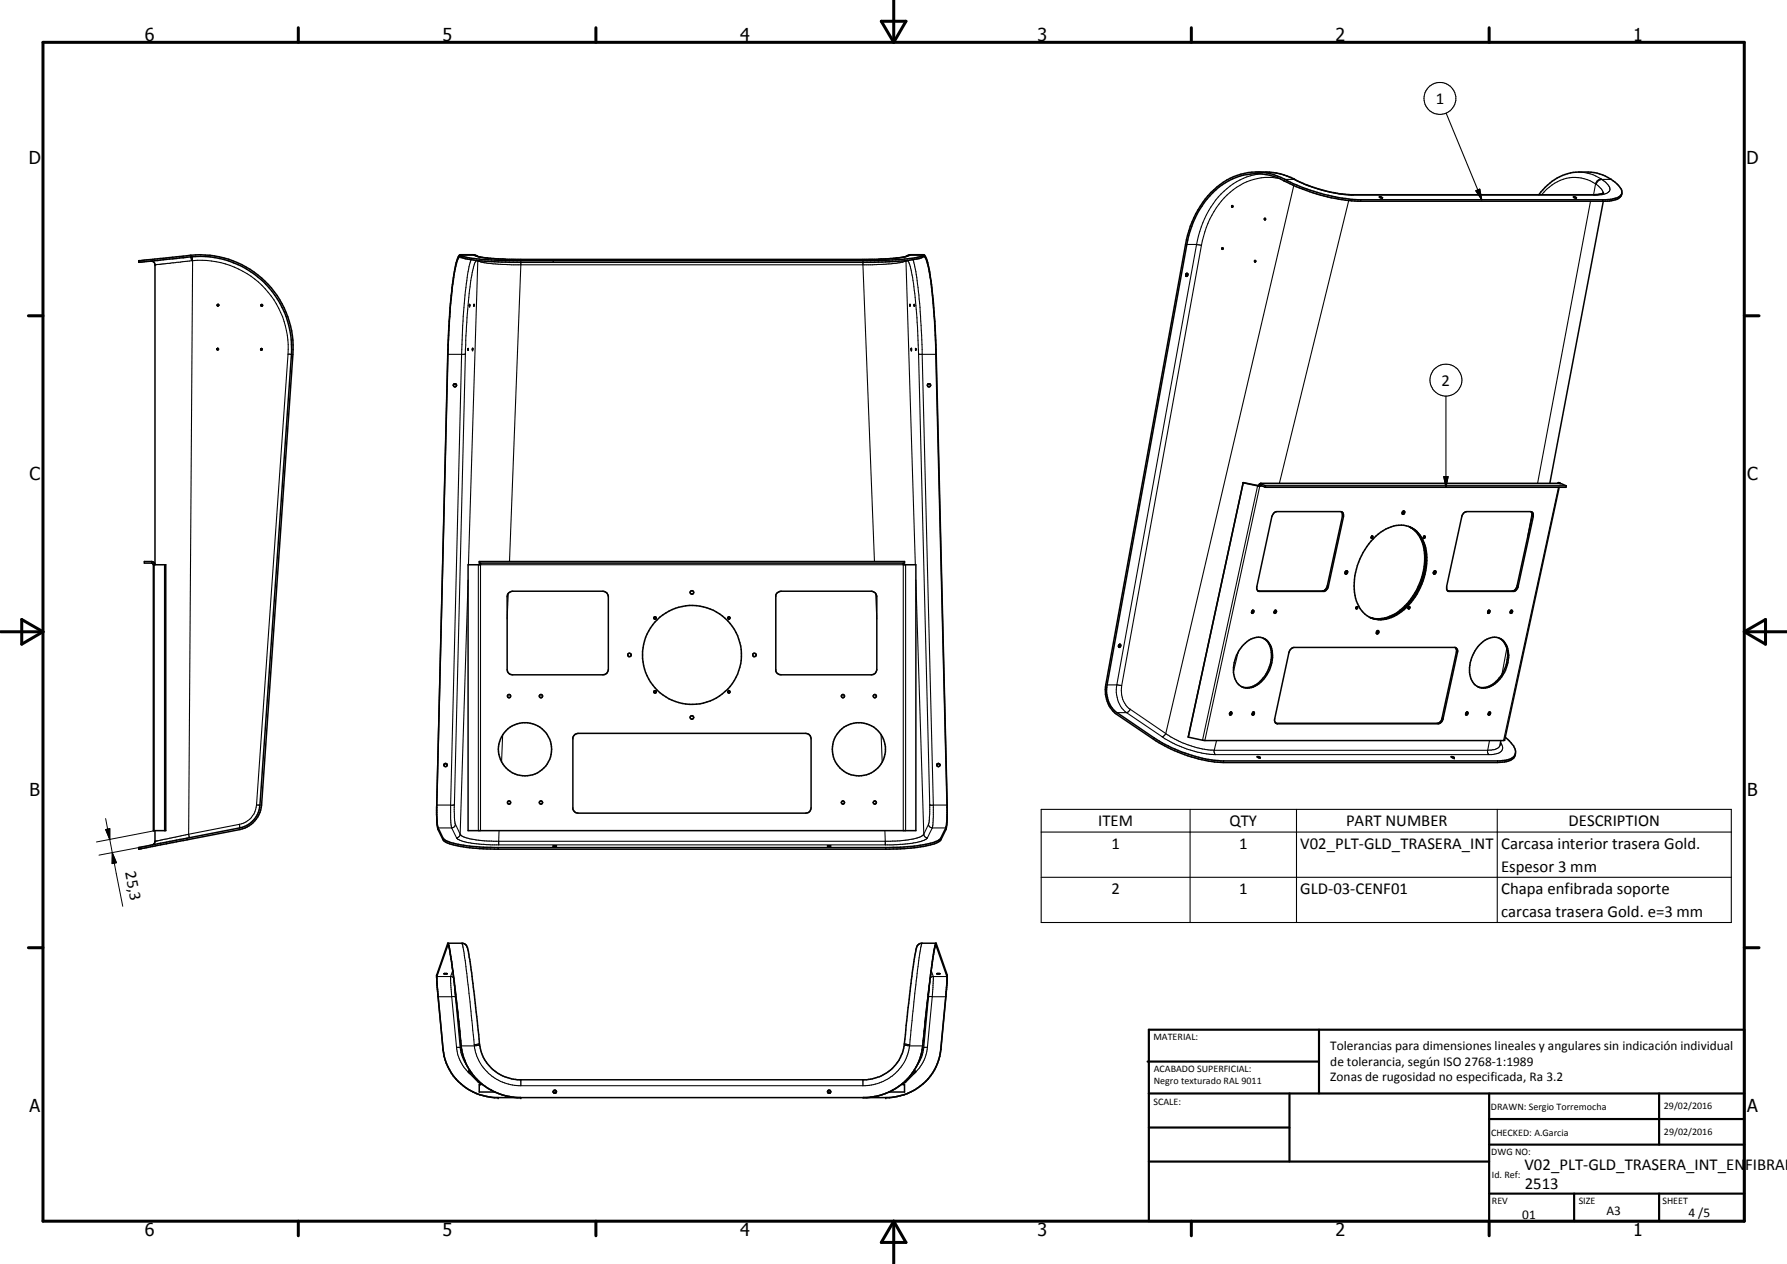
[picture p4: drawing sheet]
<svg xmlns="http://www.w3.org/2000/svg" width="420mm" height="297mm" viewBox="0 0 420 297" stroke-linecap="round" stroke-linejoin="round" font-family="sans-serif">
<g fill="none" stroke="#000" stroke-width=".35">
<path d="M108.2 59.9a8.8 8.8 0 0 0 4.5 1l6.2 .4h87.6l5.5-.3 3-.4a3.6 3.6 0 0 0 2.1-.7h.1M108.2 59.9a5.2 5.2 0 0 0-1.3 3.4l-.8 6.2-.4 5M108.2 59.9h3.1l1 .3M217.2 59.9a3.4 3.4 0 0 1 1 2.3l.8 4.6 .5 5.6M217.2 59.9h-3.1l-1 .3M287.3 58.3h.3l-.2 .3zM287.5 58.3v.2M289.6 48.4h.2v.2l-.2 .1zM289.8 48.4v.2M296.1 40.4a19.2 19.2 0 0 1 8 2.8 43.9 43.9 0 0 0 15.2 3.7h58.2a4.2 4.2 0 0 0 3.8-1.4 2.83 2.83 0 0 0-1.5-2.7 10.2 10.2 0 0 0-6.4-2.4h-2.2a11.7 11.7 0 0 0-9.4 5.4M297.3 51.3l.2 .1-.1 .3-.1-.2zM297.5 51.4v.2"/>
<path d="M324.3 46.3l.8 .2h-.5zM325 46.5h.1M369.9 46.3l.8 .2h-.5zM377 47.3l-12.6 66.3M377 45.3l-.8 .3-1.3 .2h-57.5l-4.3-.6-2.8-.7a45.7 45.7 0 0 1-7.6-3.1 18.6 18.6 0 0 0-13.5 .5 21.1 21.1 0 0 0-10.4 15.5l-18.8 103.5a7.2 7.2 0 0 0 2.5 6.9l8.7 5.9a33.3 33.3 0 0 0 16.4 5.5h64.5a4.9 4.9 0 0 0 4-1.3l.2-.9M381.3 45.4a1.96 1.96 0 0 1-1.9 1.7l-1.5 .2h-58.7a44.6 44.6 0 0 1-18.9-5.6 14.4 14.4 0 0 0-16.5 5.1 23.5 23.5 0 0 0-4.8 10.6l-18.7 103.6a6.6 6.6 0 0 0 2.3 6.5l8.7 5.9a33.6 33.6 0 0 0 15.8 5.4h65.6a4.3 4.3 0 0 0 3.4-1.3 2.46 2.46 0 0 0-.8-2.9l-1.4-1.3M32.6 61.3l8.8-.9a24.9 24.9 0 0 1 15.4 1.8 21.9 21.9 0 0 1 12.1 21.1l-7.4 105.9a6.5 6.5 0 0 1-5.1 5.7l-23.8 4.7 .1-.5 23.6-4.5a5.9 5.9 0 0 0 4.8-5.4l7.4-105.9a21.6 21.6 0 0 0-25.4-22.7l-10.2 1h-.3zM35.5 61.3l.7 .3 .2 .6v70.5v-.4l-.7-.3M51.2 71.6l-.1 .3M51.2 71.5l.2 .3-.2 .1-.1-.2M51.3 71.5l-.2 .1M61.6 71.6h-.2v.3"/>
<path d="M61.6 71.6l.1 .3h-.3M61.6 71.6l-.2 .3M105.7 75.4l-.3 5.6-2.7 108.2M110.4 71.5v.4M110.4 71.6v.3M111.5 71.5l-.1 .4zM112.2 60.2h.1M112.3 60.2l2.7 .5 4.3 .3h86.8l4.3-.3 2.7-.5M130.1 61.1h.7zM130.8 61.1h.1M194.6 61.1h.1M194.6 61.1h.7"/>
<path d="M195.3 61.1h.1M213.1 60.2h.1M213.9 71.5v.4M215 71.5v.4v-.3M219.6 73.3l.2 2.3M219.6 73.4l-.7-7.5-.5-2.7a5.1 5.1 0 0 0-1.1-2.9h-.2a2.1 2.1 0 0 1-1.7 .6 53.2 53.2 0 0 1-9.8 .7h-85.9l-7.7-.4a7.6 7.6 0 0 1-3.7-.9 1.47 1.47 0 0 0-1 1.5 97.5 97.5 0 0 0-1.8 15.9l-.2 5.6M219.7 74.3l.4 9 2.6 105.9-.2 4.8-1.3 3a5.8 5.8 0 0 1-3.5 1.4l-3.5 .5-5.1 .3h-92.9l-3.4-.1-3.8-.5a7.8 7.8 0 0 1-4.8-1.6l-1.3-2.8-.3-2.7 .1-2.3M219.8 76.5l2.9 113.9M278.9 64.3l.2-.1a.35 .35 0 0 1 .2 .5 .35 .35 0 0 1-.5 .2zM279 64.3v.3l-.2 .3M295.1 61.2l-.1 .3 .1 .1 .1-.1M295.1 61.2h.1"/>
<path d="M295.1 61.2l.1 .3M295.2 61.4v.1M51 82.1l.1 .1M51.1 81.9l-.1 .2M51.3 81.9h-.2M51.3 81.9v.3l-.3-.1M61.3 82l.2-.1 .2 .2-.2 .2zM61.3 82.1l.1 .2M110.1 82.3v-.4v.4M111.1 82.2h.1M111.1 82.2l.1-.3-.1 .3M214.3 81.9v.2"/>
<path d="M214.3 81.9v.3M215.3 81.9v.4M215.3 82v.1M215.3 82.2v.1M218.3 90.2l-.2 .2M292.3 113.4l3.9 .9M292.3 113.4l-12.9 59.8M292.3 113.4l3.6 .7M295.9 114.1l.3 .2M296.3 114l-.1 .3M296.3 114l1.2 .5M296.4 113.7l-.1 .3"/>
<path d="M296.4 113.7l1.1 .5M296.4 113.6l.2 .1h-.2M296.4 113.6h70.3l1.5 .6M296.4 113.6l-.3 .2-.2 .3M297.5 114.2h70.7M297.5 114.2v.3M366.3 113.6l.1-.2 .4 .1-.1 .1M366.6 114.5l-12.9 59.5h-70.4l-3.9-.8M368.2 114.2v.3h-70.7M35.7 132v.3M35.7 132.3l.3 .2 .1 .2M35.7 132h-1.8v.3h1.8"/>
<path d="M36.1 132.7h2.9v62.5h-2.9zM38.7 132.7v62.5M112.7 132h100v.3h-100zM113 132.3v.4h-2.9v62.5h105.2v-62.5h-2.9v-.4M119.5 139.5l1-.6h21.3l.9 .4 .3 .9v17.2a1.23 1.23 0 0 1-1.2 1.2h-21.3a1.23 1.23 0 0 1-1.3-1.2v-17.2zM182.6 139.5l1-.6h21.3l.9 .4 .4 .9v17.2a1.23 1.23 0 0 1-1.3 1.2h-21.3l-.9-.4-.3-.6v-17.6zM299.5 120.6l.7-.4h15l.6 .4 .1 .8-3.6 16.4-.6 1-.3 .2h-15.4l-.3-.2-.2-.5v-.5l3.5-16.4zM315.3 120.2l.3 .5v.6l-3.5 16.4-.5 .9-.7 .3h-15.1M316.3 134.4v.1M316.5 134.2a.35 .35 0 0 1 .3 .4 .35 .35 0 0 1-.5 .2v-.4M316.5 134.2l-.2 .2M316.6 134.2v.3l-.3 .3"/>
<path d="M322.5 126l-.1 .4M322.5 126h.3l-.2 .5-.2-.1zM323.5 126a8.1 8.1 0 0 1 7.7-2.3 7 7 0 0 1 4.2 6.5 15.7 15.7 0 0 1-7.7 14.7 6 6 0 0 1-8.8-3.6 15.5 15.5 0 0 1 4.6-15.3zM329.8 120.3l-.1 .1M329.9 120.1h.1a.34 .34 0 0 1 .2 .5 .34 .34 0 0 1-.5 0zM330 120.1v.4l-.3 .3M331.3 123.7a8.1 8.1 0 0 1 3.7 7.9 15.7 15.7 0 0 1-7.6 13l-1.9 .6-2.3 .2M331.4 123.8a7.5 7.5 0 0 1 3.8 7 15.2 15.2 0 0 1-8.3 14.2l-.6 .2a5.4 5.4 0 0 1-4.2-.1M334.8 126l-.1 .3M334.9 126a.26 .26 0 0 1 .2 .3 .26 .26 0 0 1-.3 .2l-.1-.2M334.9 126l-.2 .2M337.1 134.4l-.1 .1"/>
<path d="M337.1 134.4l-.1 .4M337.1 134.4l.4-.2a.38 .38 0 0 1 .1 .5 .38 .38 0 0 1-.6 .1M337.3 134.2v.3l-.3 .3M340.4 138.9l.2 .1h15.4l.4-.2 .5-.8 3.6-16.6-.2-1-.4-.2h-15.1l-.7 .4-.4 .6-3.6 16.6v.7l.3 .4M359.9 120.2l.3 .3v.8l-3.5 16.4a1.32 1.32 0 0 1-1.2 1.2h-15M153.7 145.1l.5-.1v.5h-.4zM263.2 151.4l-.2 .4v.2M263.2 151.4a.32 .32 0 0 1 .3 .4 .32 .32 0 0 1-.5 .2M263.2 151.4l-.2 .6M294.4 143.5h.4v.4l-.3 .2-.3-.2zM294.5 143.4l-.2 .6M297 149.9a4.4 4.4 0 0 1 1.9 4.6 8.1 8.1 0 0 1-4.8 7h-1.7"/>
<path d="M299.7 143.5l.3-.1 .1 .2-.3 .5-.3-.2zM299.8 143.4l-.2 .6M303.7 152.4l.5-.3 38 .1 .4 .3 .1 .6-3.5 16-.5 .8-.6 .2h-37.9l-.3-.2-.2-.8 3.4-15.8zM319 142.6l-.2 .4M319 142.6a.24 .24 0 0 1 .2 .3 .24 .24 0 0 1-.4 .1M322.2 145.2l.5 .1M323.7 148.4l-.1 .1M323.7 148.4l-.1 .4M323.7 148.4l.3-.2 .1 .1 .1 .3-.3 .4-.3-.2M323.9 148.2v.4l-.3 .2M331.2 142.6h.2a.27 .27 0 0 1 0 .3 .27 .27 0 0 1-.3 .1M331.2 142.6l-.1 .4"/>
<path d="M342.2 152.1l.3 .9-3.5 16-.2 .5-.7 .5h-38.1M350 143.4l.3 .1v.3l-.3 .3-.2-.3zM350 143.4l-.2 .6M352.5 149.9a4.7 4.7 0 0 1 1.8 5.7 7.1 7.1 0 0 1-5.6 6l-.8-.1M355.2 143.5a.31 .31 0 0 1 .4 .3 .31 .31 0 0 1-.5 .2zM355.3 143.4l.1 .3-.3 .3M104.6 179.5l.5 .2M104.6 179.5l-.2 .2M134.9 172.9l.3-.3 .7-.3 53.8 .1 .8 .5 .2 .7v16.5l-.4 .7-.9 .3-53.9-.1-.4-.2-.4-.7v-16.7zM153.8 162.3h.4v.5l-.5-.1zM220.4 179.5l-.2 .3M220.5 179.5h.3"/>
<path d="M220.5 179.5h-.1M220.8 179.5h.1M220.9 179.5a.37 .37 0 0 1-.1 .6 .37 .37 0 0 1-.6-.3M220.9 179.5l.1 .2M279.4 173.1v.1M289.1 167.6l.2-.3a.3 .3 0 0 1 .3 .5 .3 .3 0 0 1-.5 0zM289.4 167.3l-.1 .5-.2 .1M292 161.4a4.5 4.5 0 0 0 5.2-1.9 7.9 7.9 0 0 0 1.5-8 3.4 3.4 0 0 0-5.5-.8 8.4 8.4 0 0 0-2.8 8.8l.7 1.2 1 .8M294.5 167.4l.3-.1 .1 .1-.2 .6-.3-.1zM294.7 167.3l-.3 .6M295.6 177.8l.5 .1 .2 .2h-.4zM295.6 177.8v.1"/>
<path d="M341.2 177.8l.5 .1 .2 .2h-.4zM344.8 167.3l.3 .1v.4l-.2 .2-.3-.1M344.8 167.3l-.2 .6M344.9 167.3l-.1 .5-.2 .1M347.5 161.4a4.5 4.5 0 0 0 5.2-1.9 7.9 7.9 0 0 0 1.4-8 3.4 3.4 0 0 0-5.4-.8 8.2 8.2 0 0 0-2.6 9.2l.5 .8 1 .8M350.2 167.3l-.1 .5-.2 .1M350.2 167.3l-.3 .6M350.2 167.3l.2 .1v.4l-.2 .2-.3-.1M352.9 174l-.2 1M36.4 195.2v2.9l-.7 .4M102.7 189.2v3.7l.2 1.7 1.3 2.8a7.8 7.8 0 0 0 4.8 1.6l3.8 .4 3.4 .2h93l5-.3a16.7 16.7 0 0 0 6.7-1.6l.3-.3 1.2-2.5 .3-2M130.1 198.8h.7z"/>
<path d="M194.6 198.8h.7zM222.7 190.9v1.5M102.7 230.4l.1 1.2M102.9 232.5l1.3 14.1M102.9 233l1.3 13.6M104.4 228.8h.7zM105.3 221.7h3.5a2.22 2.22 0 0 1 1.4 2.3l.7 4.6 1.5 13.5a17.4 17.4 0 0 0 1.2 6.3 9.7 9.7 0 0 0 8 5.3h82.2a9.7 9.7 0 0 0 9-9.5l1.3-12.2a58.2 58.2 0 0 1 1.6-9.8l.9-.5h3.5l2.6 7.4v1.5M105.3 222l-2.6 7.5 .2 3M105.3 221.7l-2.7 7.5 .1 .8M105.4 222h.1M105.4 222l.3 1.3M105.4 221.7l.5 2.5"/>
<path d="M105.8 223.7l.3 1.6M105.9 224.2l.5 3.3M106.1 225.4l.1 .7M106.2 226.7l1.5 12.3M106.5 228.1l.1 .9M106.6 229.1l.5 4.6M107.3 234.6l1.1 11.1M218.5 231.6l-1.3 11.9M219 227.5l-.4 3.3M219.2 226l-.2 1.4M219.4 224.7l-1.2 9-1.3 12.1M219.4 224.8l-.1 .6"/>
<path d="M219.5 224.2l-.1 .5M219.5 223.7v.5M220 222l-.3 1.3M220 222l2.7 7.7M220 222h.1M220 221.7l-.5 2.5M220.2 228.8h.8zM222.6 232l-1.5 15.4M222.7 230.8l-.1 .8M222.7 229.9l-1.6 17.5M104.2 246.6l.3 1.7M104.4 248.3l.5 1.6 .8 1.5"/>
<path d="M104.5 248.3l1.2 3.1M105.7 251.4l.4 .7M106.1 252.1l1 1.4M107.1 253.5l1.9 1.7M107.9 240l.5 5.7M108.4 245.7a12.4 12.4 0 0 0 1.6 5M108.5 246.6l.2 .9M108.7 247.5l.6 1.7M109 255.2l1.4 1M109.3 249.1l.6 1.6 1.6 2.2M110.4 251.5l1 1.4 1.9 1.9M110.4 256.2l1.6 .8"/>
<path d="M110.9 252.1l-.6-.5-.2 .2 2.4 2.5 .5 .2v.4h-.3v1.7h3.7M111.2 256.6l.8 .4M112 257l.8 .3M112 253.5l1.3 1.3M112.8 257.3l1.7 .4M113.3 254.8l1.5 1M114.5 257.7l1.7 .2M114.8 255.8l2.4 1.2M114.8 255.8l1.6 .8M116.4 256.6l.8 .4M117.2 257l.8 .3M118 257.3l3.6 .6h-1"/>
<path d="M118 257.3l.9 .2M130.1 256.5l.4 .4 .2-.1M130.1 256.6h.7M130.7 256.8l.1-.4-.3-.2-.4 .2 .2 .5M130.7 256.8l-.1 .1M194.6 256.5v.2M194.6 256.7l.1 .1M194.6 256.7l.1-.4 .2-.1 .3 .1v.5M194.6 256.6h.7M194.7 256.8h.5M194.7 256.8l.2 .1 .3-.1M195.3 256.7l-.1 .1"/>
<path d="M204.8 257.9h-1M206.5 257.5l-1.7 .4M208.2 257l-3.5 .9M208.2 257l-.9 .3M209.1 256.6l-.9 .4M213.3 253.5l-1.3 1.3-2.2 1.4M213.4 257l-2.5 .7-1.7 .2h-93M213.4 257l-1.7 .5M213.4 253.5a13.7 13.7 0 0 1-5.2 3.5M213.9 252.9l-.5 .6M214.5 252.1l.6-.5 .2 .2-2.4 2.5-.5 .2v.4h.3v1.7h-3.7M215 256.2l-1.6 .8"/>
<path d="M215.4 250.7l-1.5 2.2M216.4 248.3l-1 2.4-1.5 2.2M216.4 248.3l-.6 1.7M216.9 245.7l-.5 2.6M216.9 245.8l-.5 2.5M217.2 243.4l-.3 2.3M217.7 254.1l-.7 .6M217.7 254.1l-2.7 2.1M219.7 251.4l-.9 1.5-1.1 1.2M220.4 249.9l-.7 1.5M220.9 248.3l-.5 1.6M221.1 247.4l-.2 .9"/>
<circle cx="107" cy="90.6" r=".37"/>
<circle cx="218.4" cy="90.6" r=".38"/>
<circle cx="162.7" cy="139.2" r=".41"/>
<circle cx="148" cy="153.9" r=".42"/>
<circle cx="162.7" cy="153.9" r="11.6"/>
<circle cx="171.4" cy="145.2" r=".27"/>
<circle cx="177.4" cy="153.9" r=".41"/>
<circle cx="104.8" cy="179.8" r=".38"/>
<circle cx="119.7" cy="163.6" r=".39"/>
<circle cx="123.5" cy="176.1" r="6.3"/>
<circle cx="127.2" cy="163.6" r=".39"/>
<circle cx="162.7" cy="168.6" r=".41"/>
<circle cx="171.4" cy="162.6" r=".28"/>
<circle cx="198.2" cy="163.6" r=".38"/>
<circle cx="202" cy="176.1" r="6.2"/>
<circle cx="205.7" cy="163.6" r=".38"/>
<circle cx="119.7" cy="188.6" r=".38"/>
<circle cx="127.2" cy="188.6" r=".38"/>
<circle cx="198.2" cy="188.6" r=".37"/>
<circle cx="205.7" cy="188.6" r=".37"/>
</g>
<g fill="#000">
<circle cx="108.4" cy="60" r=".18"/>
<circle cx="216.9" cy="60" r=".18"/>
<circle cx="108.4" cy="60.4" r=".18"/>
<circle cx="110.4" cy="71.9" r=".18"/>
<circle cx="111.5" cy="71.5" r=".18"/>
<circle cx="130.1" cy="61.1" r=".18"/>
<circle cx="213.9" cy="71.5" r=".18"/>
<circle cx="111.1" cy="82.2" r=".18"/>
<circle cx="214.3" cy="81.9" r=".18"/>
<circle cx="214.3" cy="82.2" r=".18"/>
<circle cx="215.3" cy="81.9" r=".18"/>
<circle cx="341.9" cy="178.1" r=".18"/>
<circle cx="130.1" cy="198.8" r=".18"/>
<circle cx="117.1" cy="257.9" r=".18"/>
<circle cx="122.5" cy="257.9" r=".18"/>
<circle cx="208.3" cy="257.9" r=".18"/>
</g>
<g fill="none" stroke="#000" stroke-width=".25">
<path d="M340 26.6l8.4 20.3M44.9 60v.4M111.3 59.9l.2 .1M213.9 60l-.8 .2 .6-.2h3.2l.1 .4M214.1 59.9a12.8 12.8 0 0 1-5.5 .9l-4.7 .2h-82.4l-5.5-.3a10.6 10.6 0 0 1-4.5-.7l.8 .2-.6-.2h-3.3v.4M279 57.4h2.3M281.3 57.4l-18.7 103.6a6.7 6.7 0 0 0 2.3 6.5M281.3 57.4l1.2 .3M282.5 57.7l-18.8 103.5M296.5 40.9a16.5 16.5 0 0 0-12.8 9.6l-1.3 2.8-1.1 4.1M297.6 40.4a14.7 14.7 0 0 1 6.5 1.6M300.9 42a14.2 14.2 0 0 0-14.3 6 21.7 21.7 0 0 0-4.1 9.7"/>
<path d="M302 42.1l-.1 .4M302.1 42.2h2.4M304.1 42a33.7 33.7 0 0 0 13.3 3.8h58.3l1.1-.1a1.52 1.52 0 0 0 1.7-1.6 4.5 4.5 0 0 0-1.9-1.9M304.1 42l.2 .1M304.2 43.6l-30.1 128.8M317.1 47.2l-16.3 66.4M317.8 45.8h.4M320 46.9l-.1 .4M347 44.8l.9-.4 .5 2.5zM371.2 40.4l2.7 .5 2.6 1.1M374 47.3l-12.5 66.3M375.1 43.2a8.9 8.9 0 0 0-11.5 1.3l-1.2 1.3"/>
<path d="M375.1 43.2l.2 .1M375.1 43.2l-.4 2.6h.3M375.3 43.3l1.2 1.1 .5 1M376.5 42l.1 .2M376.5 42l-1 .5-.4 .7M376.6 42.2h2.2M376.6 42.2a1.39 1.39 0 0 0-1.3 1.1M376.8 46.9v.4M36.4 62.2h.1M44.8 60.4l.2 .9M45 61.3h.3M45 61.3l-8.6 .9"/>
<path d="M45.1 60.4h.1M45.1 60.4l.2 .9M45.3 61.3a20.6 20.6 0 0 1 22.4 21.9M45.3 61.3l-.9 134.7M110.7 61l-.8 3.5-.5 4-.5 5.8-.4 9-2.6 105.9M112 61.2a8.7 8.7 0 0 0-1.2 4 146.9 146.9 0 0 0-1.4 18M112.3 61.3h.1M112.3 61.2v.1M112.3 61.3l-2.2 71.4M112.4 61.3h.1M122.5 61h.1M122.5 61.3l-2.7 70.7"/>
<path d="M202.9 61h.1M202.9 61.3l2.7 70.7M213 61.3h.1M213 61.3l2.2 71.4M213.1 61.2a11.6 11.6 0 0 1-5 .9l-2.9 .1h-85l-5.4-.3-1.7-.3-.7-.3M213.3 61.2a5.1 5.1 0 0 1 1 2.9l.8 4.9 .4 4.7 .5 9.5M214.7 61a86.7 86.7 0 0 1 2 17.7l2.7 110.5M67.7 83.2l.8 .1M67.7 83.2l-7.4 105.9M109.4 83.2l-4.1 .1M109.4 83.2l-2.6 105.9M216 83.2l4 .1"/>
<path d="M216 83.2l2.6 105.9v2.2l-.3 2.4M340 93.1v21.4M295.7 114.1l-13 59.8M296.6 113.7h70.2M296.9 114.3h-.7l-12.9 59.7M339.5 112h1l-.5 2.5zM366.4 114.5l-12.9 59.5M36.3 132.7v62.5M110.1 136.3l-1.9 59.7M112.5 132.7v62.5M119.5 139.5l-.3 6M205.9 139.5l.3 6"/>
<path d="M212.9 132.7v62.5M215.3 136.3l1.9 59.7M295.9 138.9l.3 .1M310.9 138.9l.3 .1M312.1 137.7l.2 .1M315.6 121.3l.3 .1M340.5 138.9l.3 .1M355.5 138.9l.3 .1M356.7 137.7l.2 .1M360.2 120.6l-1.1 5.7M360.2 121.3l.3 .1M291.1 153.2l-1.1 4.6"/>
<path d="M342.4 153.2l.3 .1M354.3 152.4l-1.2 6.1M118.2 172.7l-.3 6.4M207.2 172.7l.2 6.4M260.3 161h2.5l.9 .2M262.6 167.5h2.3M263.7 161.2a5.5 5.5 0 0 0 2 5.5M264.9 167.5l8.4 5.6M265.7 166.7l-.5 .6-.3 .2M265.7 166.7l8.4 5.7M271.3 173.4l-.1 .3M273.3 173.1l3.2 1.9 2.5 1 3.9 1 2.5 .3h65.2a2.82 2.82 0 0 0 2.6-1.2l.1-.7-.5-.9"/>
<path d="M274.1 172.4l-.4 .5-.4 .2M274.1 172.4l2.2 1.3 2.7 1.2a19.4 19.4 0 0 0 6.5 1.4M285.5 176.3l-.1 .4 .4 .6M285.5 176.3h64.3M286 174l-.5 2.3M287.7 178.8l-.1 .4M300.1 170l.2 .1M337.9 170l.2 .1M339 168.8l.3 .1M349.8 176.3v.6l.3 .4M350.2 174l-.4 2.3M352.1 178.8v.4"/>
<path d="M352.7 175a2.79 2.79 0 0 1-2.9 1.3M36.4 197.7h.1M44 197v.4M44.4 196v.9M44.4 196l-8 1.7M56.3 193.7v.9M56.3 193.7l-11.9 2.3M60.3 189.1l.8 .1M60.3 189.1a4.9 4.9 0 0 1-4 4.6M102.7 189.2h3.2M103 194.6h3.2M104.2 197v.4"/>
<path d="M105.9 189.2v3.2l.3 2.2M106.2 194.6l1.1 2.3M106.8 189.1l-.9 .1M106.8 189.1v3.1l.3 1.5M107.1 193.7l-.3 .6-.6 .3M107.1 193.7l1.1 2.3M107.3 196.9a6 6 0 0 0 4 1.3l4.1 .3h94.6a18.9 18.9 0 0 0 7.7-1.3l.3-.3M108.2 196l.7 .6 1.6 .5 3.4 .5 2.1 .1h93.4a19.8 19.8 0 0 0 7.2-1.1l.6-.6M108.2 196l-.3 .6-.6 .3M113 195.2v-62.5h99.4v62.5M117.1 199.2v.4M117.3 195.2v3.3"/>
<path d="M208.1 195.2v3.3M208.3 199.2v.4M217.2 196l.3 .6 .5 .3M218.3 193.7l.3 .6 .6 .3M218.3 193.7l-1.1 2.3M218.6 189.2h.8M219.2 194.6h3.2M219.2 194.6l-1.2 2.3M219.4 189.2h3.3M219.4 189.2v3.7l-.2 1.7M221.2 197v.4M244.8 190.2h162.3v26.6h-162.3z"/>
<path d="M244.8 195.5h162.3M279.8 190.2v26.6M304.8 190.2v26.6M352 190.2v26.6M244.8 206.2h162.3M102.7 229.5h3.5l.5 .4M103 234.2h3.2M105.3 222h.1M106.2 234.2l1.1 11.9M106.2 234.2h.8M106.5 228a8 8 0 0 0-.5 4l.2 2.2M106.8 231l.3 3.3"/>
<path d="M107 234.2h.1M107 234.2l.1 .1M107.1 234.3l1.1 11.9M108.6 221.7h.1M108.6 221.7l.5 2.3 .7 4.8 1.7 16.7M216.8 221.7l-.3 1-.8 5.3-1.8 17.5M218.3 234.3l-1.1 11.9M218.6 231l-.3 3.3M218.9 228a6.3 6.3 0 0 1 .5 3.6l-.2 2.6M219.2 234.2l-.9 .1M219.2 234.2h3.2M219.2 234.2l-1.2 11.9"/>
<path d="M220 222h.1M222.7 229.5h-3.5l-.5 .4M104.2 246.6h.1M107.3 246.1a9.4 9.4 0 0 0 3.3 6.3M107.3 246.1l.9 .1M108.2 246.2a9.6 9.6 0 0 0 1.6 4.3M108.4 245.7h.1M108.4 245.8h3.1M108.5 246.2h-.3M111.5 245.5v.3M111.5 245.8a10.8 10.8 0 0 0 10.5 9.3h81.4a10.8 10.8 0 0 0 10.5-9.3M112.6 254.1l-.1 .2"/>
<path d="M112.7 245.3h.1M112.7 245.3l-1.2 .2M112.8 245.5l-1.3 .3M113 254.9h.5M122.5 253.7v1.4M202.9 253.7v1.4M211.9 254.9h.5M212.6 245.5l1.3 .3M212.6 245.3l1.3 .2M212.8 254.1l.1 .2M213.9 245.8h3M213.9 245.5v.3"/>
<path d="M216.9 246.2h.3M216.9 245.7h.1M217.2 246.2a8 8 0 0 1-1.7 4.3M218 246.1a9.4 9.4 0 0 1-3.2 6.3M218 246.1l-.8 .1M221.2 246.6h.1"/>
<circle cx="338.6" cy="23.1" r="3.8"/>
<circle cx="340" cy="89.3" r="3.8"/>
</g>
<g fill="none" stroke="#000" stroke-width=".71">
<path d="M10.1 9.9h400v277.1h-400zM70.1 6.5v3.4M140.1 6.5v3.4M207.2 5h5.8l-2.9 4.9zM210.1 0v9.9M280.1 6.5v3.4M350.1 6.5v3.4M6.7 74.2h3.4M410.1 74.2h3.5M.1 148.5h10M5.1 145.6l5 2.9-5 2.9zM410.1 148.5h10"/>
<path d="M410.1 148.5l5-2.9v5.8zM6.7 222.7h3.4M410.1 222.7h3.5M70.1 287v3.4M140.1 287v3.4M210.1 287v10M210.1 287l2.9 5h-5.8zM280.1 287v3.4M350.1 287v3.4"/>
</g>
<g fill="none" stroke="#000" stroke-width=".51">
<path d="M269.8 249.5h40.3M270.1 242h140v45h-140zM270.1 257h140M303.2 257v16M310.1 242v15M350.1 257v30M390.1 257v12M270.1 265h33.1M270.1 273h80M350.1 269h60M350.1 263h60M350.1 280.5h60"/>
<path d="M370.1 280.5v6.5M390.1 280.5v6.5"/>
</g>
<path d="M347 44.8l.9-.4 .5 2.5zM339.5 112h1l-.5 2.5zM24.8 194.9l1-.2v2.6zM26.4 200.4l1 2.3-1 .2z" fill="#000"/>
<path d="M24.8 194.9l1-.2v2.6zM24.8 192.4l1 4.9M25.8 197.3l.6 3.1M32.6 199.2l-9.3 1.8M36.4 195.2l-13.7 2.7M26.4 200.4l1 2.3-1 .2zM26.4 200.4l2.5 12.6" fill="none" stroke="#000" stroke-width=".24"/>
<g font-size="4.2">
<text x="34" y="9.6">6</text>
<text x="104" y="9.6">5</text>
<text x="174" y="9.6">4</text>
<text x="244" y="9.6">3</text>
<text x="314" y="9.6">2</text>
<text x="384" y="9.6">1</text>
<text x="6.8" y="38.7">D</text>
<text x="410.6" y="38.7">D</text>
<text x="7" y="112.9">C</text>
<text x="410.8" y="112.9">C</text>
<text x="7" y="187.1">B</text>
<text x="410.8" y="187.1">B</text>
<text x="7" y="261.4">A</text>
<text x="410.8" y="261.4">A</text>
<text x="34" y="290.4">6</text>
<text x="104" y="290.4">5</text>
<text x="174" y="290.4">4</text>
<text x="244" y="290.4">3</text>
<text x="314" y="290.4">2</text>
<text x="384" y="290.4">1</text>
</g>
<g font-size="3.9">
<text x="337.6" y="24.4">1</text>
<text x="339" y="90.6">2</text>
<text x="258.2" y="194.1">ITEM</text>
<text x="289" y="194.1">QTY</text>
<text x="316.5" y="194.1">PART NUMBER</text>
<text x="368.8" y="194.1">DESCRIPTION</text>
<text x="261.3" y="199.4">1</text>
<text x="291.3" y="199.4">1</text>
<text x="305.7" y="199.4">V02_PLT-GLD_TRASERA_INT</text>
<text x="352.9" y="199.5">Carcasa interior trasera Gold.</text>
<text x="29.5" y="205" transform="rotate(79 29.5 205)">25,3</text>
<text x="352.9" y="204.9">Espesor 3 mm</text>
<text x="261.3" y="210.1">2</text>
<text x="291.3" y="210.1">1</text>
<text x="305.7" y="210.1">GLD-03-CENF01</text>
<text x="352.9" y="210.2">Chapa enfibrada soporte</text>
<text x="352.9" y="215.5">carcasa trasera Gold. e=3 mm</text>
<text x="358.5" y="275">V02_PLT-GLD_TRASERA_INT_ENFIBRAD</text>
<text x="358.5" y="279.4">2513</text>
</g>
<g font-size="3.1">
<text x="312.7" y="246.8">Tolerancias para dimensiones lineales y angulares sin indicación individual</text>
<text x="312.7" y="250.4">de tolerancia, según ISO 2768-1:1989</text>
<text x="312.7" y="254">Zonas de rugosidad no especificada, Ra 3.2</text>
<text x="357.9" y="286.4">01</text>
<text x="377.7" y="285.6">A3</text>
<text x="397" y="285.9">4 /5</text>
</g>
<g font-size="2.4">
<text x="271.2" y="244.4">MATERIAL:</text>
<text x="271.3" y="252">ACABADO SUPERFICIAL:</text>
<text x="271.3" y="254.6">Negro texturado RAL 9011</text>
<text x="271.2" y="259.7">SCALE:</text>
<text x="350.6" y="260.8">DRAWN: Sergio Torremocha</text>
<text x="391.2" y="260.6">29/02/2016</text>
<text x="350.6" y="267">CHECKED: A.Garcia</text>
<text x="391.2" y="266.7">29/02/2016</text>
<text x="350.6" y="271.4">DWG NO:</text>
<text x="350.8" y="276.9">Id. Ref:</text>
<text x="350.8" y="282.8">REV</text>
<text x="371.2" y="282.9">SIZE</text>
<text x="390.9" y="282.9">SHEET</text>
</g>
</svg>
